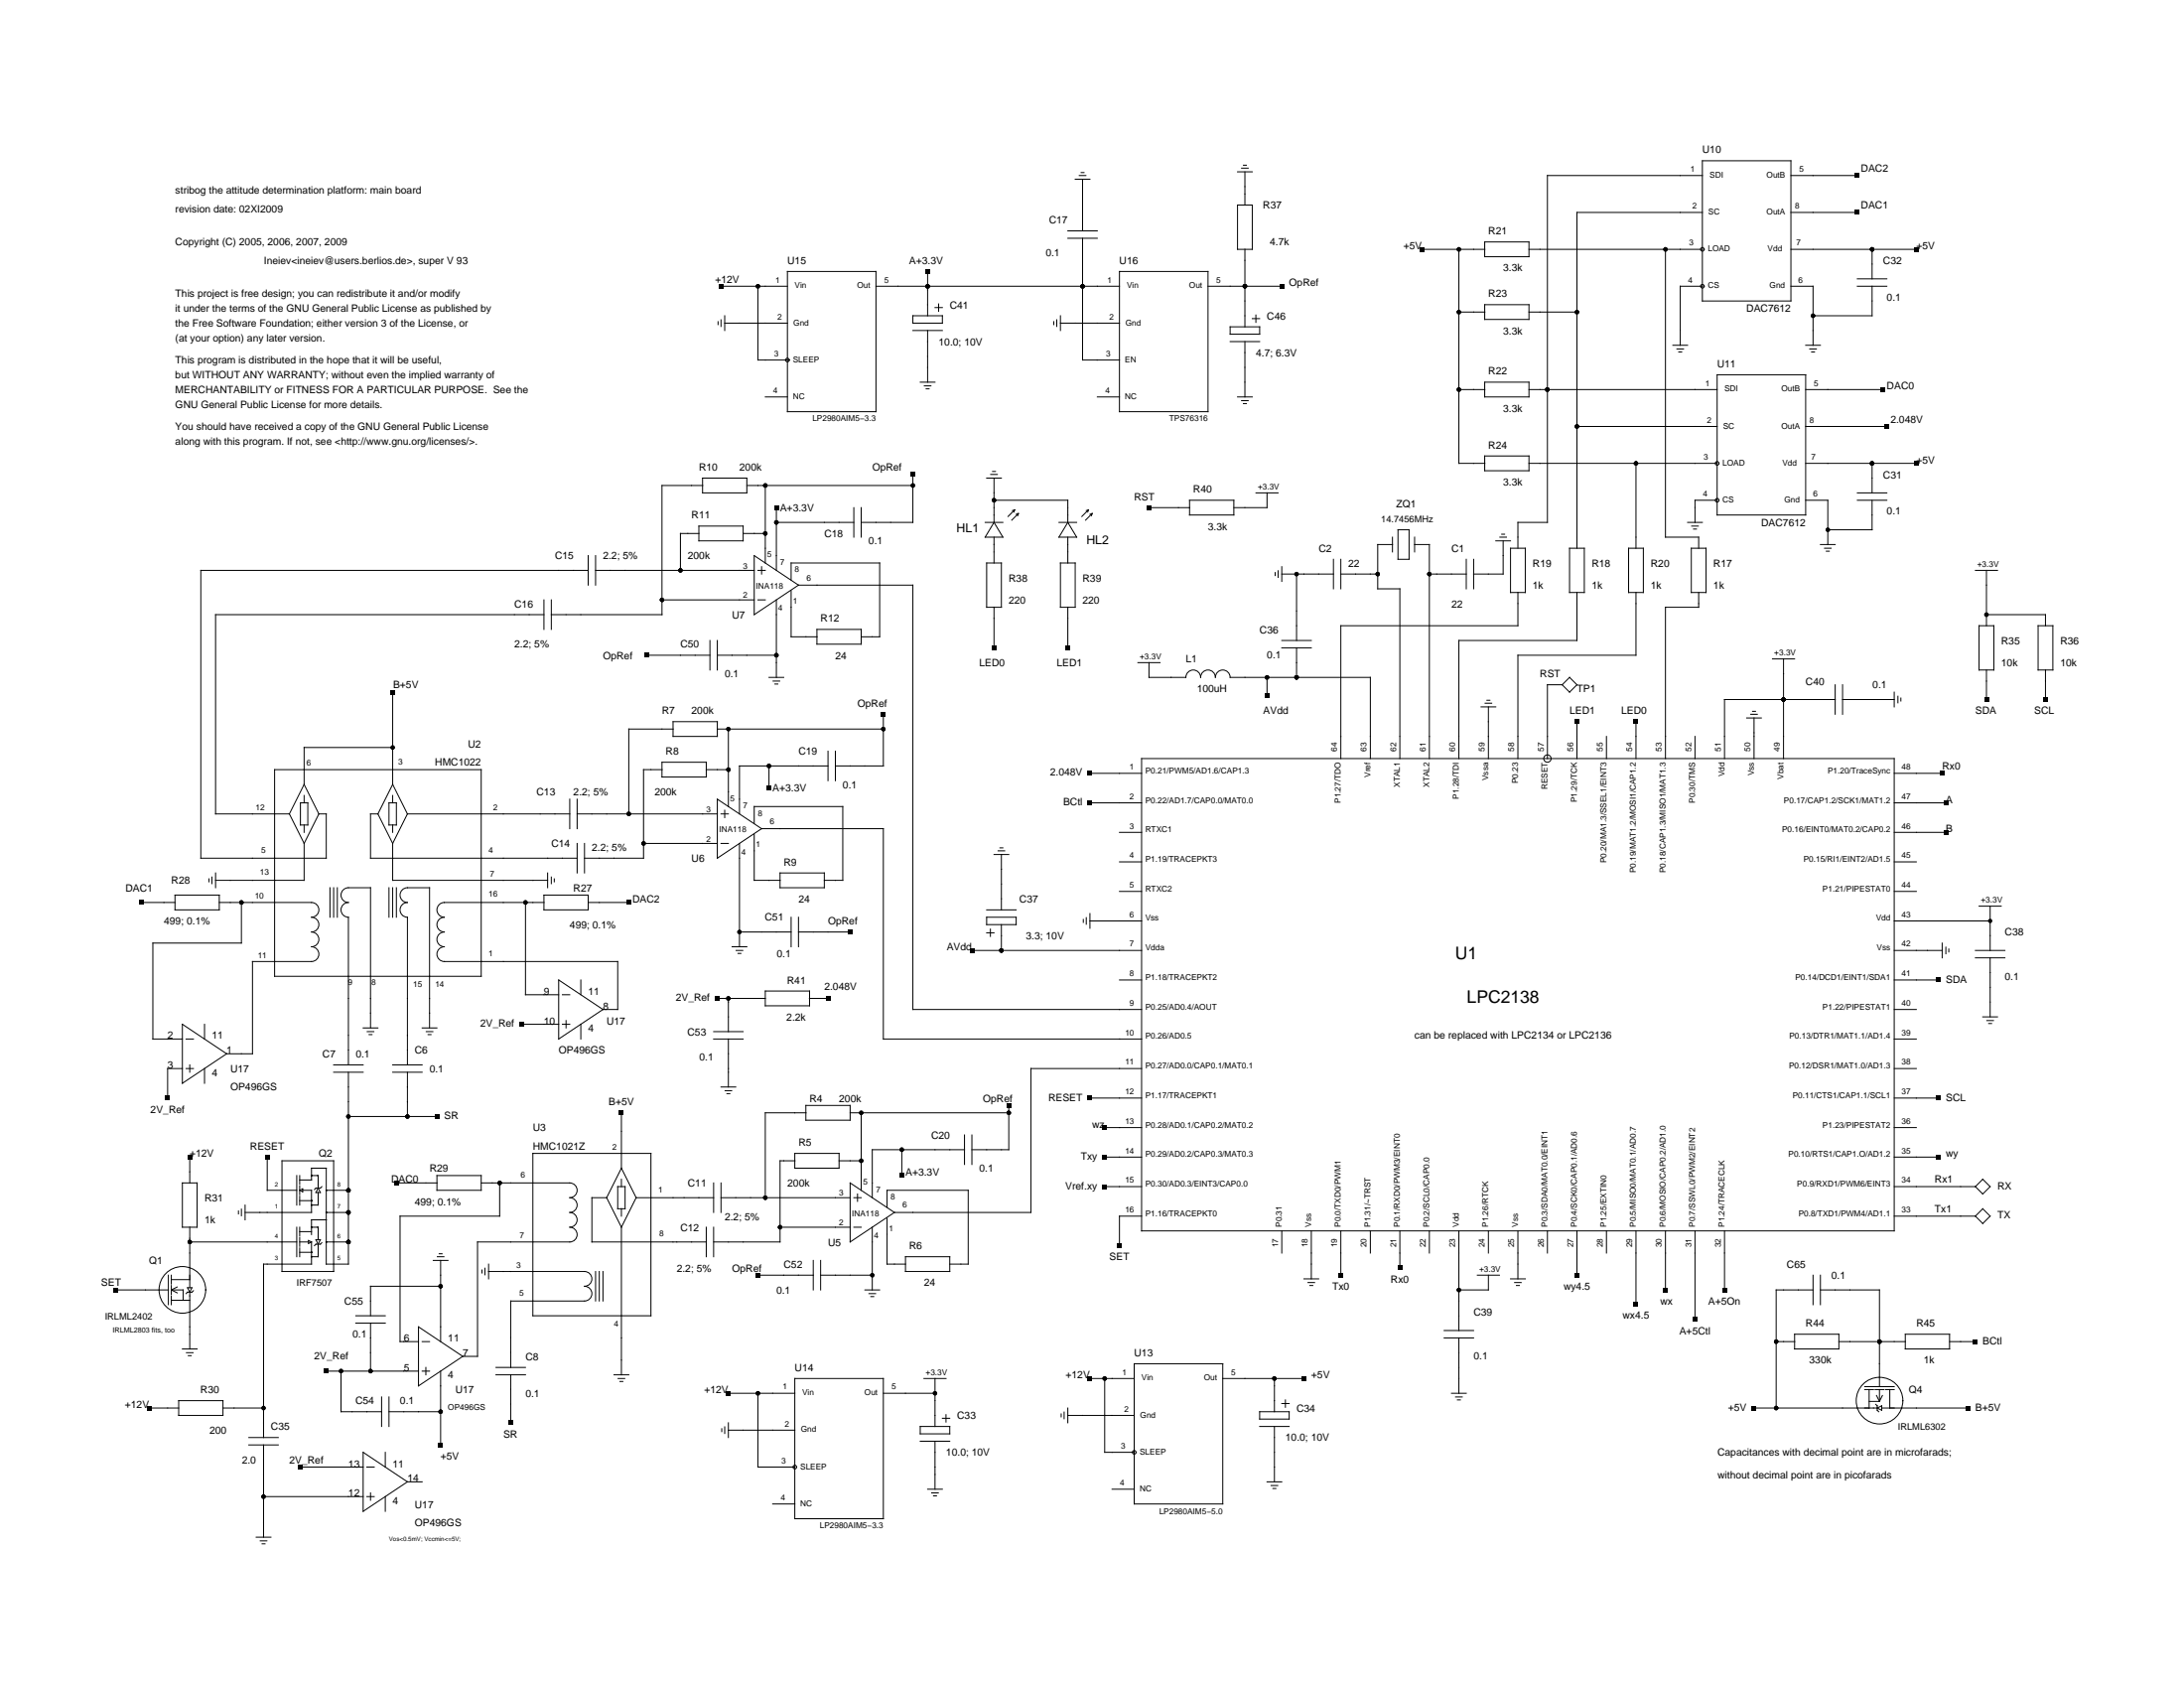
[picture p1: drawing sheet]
<svg xmlns="http://www.w3.org/2000/svg" width="279mm" height="216mm" viewBox="0 0 279 216" stroke-linecap="round" stroke-linejoin="round" font-family="sans-serif">
<g fill="none" stroke="#000" stroke-width=".13">
<path d="M92.2 36.6h8.5M97 36.6v9.4h3.7M100.7 34.7h11.4v18h-11.4zM112.1 36.6h31.1M118.7 34.7v5.7M119.6 39.3h1M120.1 38.9v.9M136.6 29.5h3.8M136.6 30.5h3.8M137.5 22.9h1.9M138.1 22.5h.8M138.3 22.1h.4"/>
<path d="M138.5 22.9v6.6M138.5 30.5v15.5h4.7M143.2 34.7h11.3v18h-11.3zM154.5 36.6h9.5M158.3 26.2h1.9v5.7h-1.9zM158.3 22h1.9M158.8 21.5h.9M159.1 21.1h.3M159.3 22v4.2M159.3 31.9v9.9M181.9 31.9h8.1M186.6 31.9v27.4h3.4"/>
<path d="M186.6 39.9h3.4M189.9 30.9h5.7v1.9h-5.7zM189.9 39h5.7v1.9h-5.7zM195.6 31.9h22.2M195.6 39.9h6.1M213.1 31.9v36.8h4.2v1.4M217.8 22.5h-19.8v44.3h-3.8v3.3M217.8 27.2h-16.1v42.9M217.8 20.6h11.3v17.9h-11.3zM217.8 36.6h-2.8v7.6M229.1 22.5h8.5M229.1 27.2h8.5"/>
<path d="M229.1 31.9h16.1M229.1 36.6h2.8v7.6M237.6 36.6h3.8M237.6 35.7h3.8M239.5 31.9v3.8M239.5 36.6v3.8h-7.6M91.9 41.1v.4M92.2 40.9v.9M92.7 40.4v1.9M92.7 41.3h8M97.9 50.8h2.8M116.8 40.4h3.8v.9h-3.8z"/>
<path d="M116.8 42.3h3.8M117.7 48.9h1.9M118.2 49.4h.9M118.5 49.7h.4M118.7 42.3v6.6M134.8 41.1v.4M135.2 40.9v.9M135.7 41.3h7.5M135.7 40.4v1.9M140.4 50.8h2.8M157.4 41.8h3.7v.9h-3.7zM157.4 43.7h3.7"/>
<path d="M158.3 50.8h1.9M158.8 51.2h.9M159.1 51.6h.3M159.3 43.7v7.1M160.2 40.8h.9M160.7 40.3v.9M186.6 49.8h3.4M189.9 48.9h5.7v1.9h-5.7zM189.9 58.3h5.7v1.9h-5.7zM195.6 49.8h24.1M195.6 59.3h24.1M201.7 54.5h18"/>
<path d="M209.3 59.3v10.8M214 44.2h1.9M214.5 44.6h.9M214.8 45h.3M219.7 47.9h11.3v18h-11.3zM231 49.8h9.9M231 54.5h10.4M231 59.3h14.2M231 44.2h1.9M231.5 44.6h.9M231.8 45h.3M239.5 59.3v3.7"/>
<path d="M69.6 78.6h-42v25.5h9.4M69.6 76.7v3.8M70.5 76.7v3.8M75.2 73h-49.5v36.8h16v-5.7h-.9M75.2 71.1v3.7M76.2 71.1v3.7M76.2 73h20.3M84.7 76.7h11.8M89.4 67.3h5.7v1.9h-5.7zM89.4 68.2h-2.4v4.8M89.9 61.2h5.6v1.8h-5.6zM89.9 62.1h-5.2v16.5h-14.2"/>
<path d="M95.1 68.2h2.8M95.5 62.1h21.3M96.5 71.1l5.7 3.7-5.7 3.8zM97 76.7h.9M97 73h.9M97.4 72.5v.9M97.9 62.1v9.9M99.3 64.9v8.1M99.3 76.7v9.9M99.3 66.8h9.9M101.2 74.2v-2.2h11.3v9.4h-2.3M101.2 75.6v5.8h3.3"/>
<path d="M102.2 74.8h14.6v54.3h29.2M109.2 64.9v3.8M110.2 64.9v3.8M116.8 60.7v6.1h-6.6M126 66.8h2.3M126.2 61.2h1.9M126.2 72h1.9v5.7h-1.9zM126.7 60.7h.9M127 60.3h.4M127.2 66.8l1.1 1.9h-2.3zM127.2 64h9.4v2.8M127.2 61.2v5.6"/>
<path d="M127.2 68.7v3.3M127.2 77.7v5.2M129.8 65.2l-.8 .9M129.8 65.2l-.1 .3M129.8 65.2l-.3 .1M130.3 65.7l-.9 .8M130.3 65.7l-.1 .3M130.3 65.7l-.3 .1M135.5 66.8h2.2M135.7 72h1.8v5.7h-1.8zM136.6 66.8l1.1 1.9h-2.2zM136.6 68.7v3.3"/>
<path d="M136.6 77.7v5.2M139.2 65.2l-.8 .9M139.2 65.2v.3M139.2 65.2l-.2 .1M139.7 65.7l-.8 .8M139.7 65.7l-.1 .3M139.7 65.7l-.3 .1M147 64.9h5.2M152.2 64h5.6v1.9h-5.6zM160.7 63h2.8M162.1 63v1.9h-4.3M163.1 73.2v.4"/>
<path d="M163.5 73v.8M164 72.5v1.9M164 73.4h6.6M165.9 73.4v8.5M170.6 71.5v3.8M171.5 71.5v3.8M171.5 73.4h4.8M178.1 69.6h-1.8v5.7h2.8v21.7M178.1 68.7v1.9M178.8 67.8h1.5v3.7h-1.5zM181 69.6h1.9v27.4M181 68.7v1.9"/>
<path d="M182.9 73.4h4.7M187.6 71.5v3.8M188.5 71.5v3.8M191.4 69.2h1.8M191.9 68.7h.8M192.1 68.3h.4M192.3 69.2v4.2h-3.8M193.2 70.1h1.9v5.7h-1.9zM194.2 75.8v4.2h-22.7v17M200.8 70.1h1.9v5.7h-1.9zM201.7 75.8v6.1h-15.1v15.1M208.3 70.1h1.9v5.7h-1.9z"/>
<path d="M209.3 75.8v8h-15.1v13.2M215.9 66.8h1.9M216.4 70.1h1.9v5.7h-1.9zM216.4 67.3h.9M216.7 67.7h.3M217.3 75.8v1.9h-4.2v19.3M219.7 64h-2.9v2.8M231 64h2.8v5.6M232.9 69.6h1.9M233.4 70.1h.9M233.6 70.5h.4M237.6 63h3.8"/>
<path d="M237.6 64h3.8M239.5 64v3.8h-5.7M252.7 73h2.8M254.1 78.6h7.6v1.4M254.1 73v7M35.1 98.4h26.5v26.5h-26.5zM50.2 88.5v11.8M50.2 95.6h-11.3v4.7M82.8 83.8h8M84.7 97.5h5.7v1.9h-5.7zM84.7 98.4h-2.4v11.4h-7.5M86.1 92.3h5.7v1.9h-5.7z"/>
<path d="M86.1 93.2h-5.7v10.9M90.4 98.4h2.8M90.8 81.9v3.8M91.8 81.9v3.8M91.8 93.2h21.2M91.8 83.8h7.5M93.2 93.2v10M98.4 86.6h1.9M98.4 98v2.8M98.9 87.1h.8M99.1 87.5h.4M104.5 80.5h5.7v1.9h-5.7z"/>
<path d="M105.9 98h-11.3v6.1M105.9 96.1v3.8M106.9 96.1v3.8M113 91.4v6.6h-6.1M139.4 98.9h6.6M145.6 84.8h2.8M146 97h96.3v60.4h-96.3zM147 84.8v1.8h4.7a.94 .94 0 0 1 1-.9 .94 .94 0 0 1 .9 .9 .94 .94 0 0 1 .9-.9 .94 .94 0 0 1 1 .9 .94 .94 0 0 1 .9-.9 .94 .94 0 0 1 1 .9h17.9v10.4M162.1 86.6v2.4M164 81.9h3.8M164 82.9h3.8M165.9 82.9v3.7"/>
<path d="M189.5 90.4h1.9M190 89.9h.8M190.2 89.6h.4M190.4 90.4v6.6M199.9 87.6h-1.9v9.4M199.9 87.6l.9-1 .9 1-.9 .9zM201.7 92.3v4.7M205.5 94.2v2.8M209.3 92.3v4.7M216.8 94.2v2.8M223.4 91.8h1.9M224 91.4h.8"/>
<path d="M224.2 91h.4M224.4 91.8v5.2M226.8 84.3h2.8M228.2 84.3v12.7M234.8 89.5h-14.2v7.5M234.8 87.6v3.8M235.7 89.5h6.6M235.7 87.6v3.8M242.3 88.5v1.9M242.3 98.9h6.2M242.8 89v.9M243.2 89.3v.4"/>
<path d="M253.2 80h1.9v5.7h-1.9zM254.1 85.7v3.8M260.7 80h1.9v5.7h-1.9zM261.7 85.7v3.8M18.1 115.4h4.3M22.4 114.5h5.7v1.9h-5.7zM26.7 112.4v.4M27.1 112.2v.8M27.6 111.7v1.8M28.1 115.4h11.8a.94 .94 0 0 1 .9 1 .94 .94 0 0 1-.9 .9 .94 .94 0 0 1 .9 1 .94 .94 0 0 1-.9 .9 .94 .94 0 0 1 .9 1 .94 .94 0 0 1-.9 .9 .94 .94 0 0 1 .9 .9 .94 .94 0 0 1-.9 1h-7.6v11.8h-3.3M30.9 115.4v5.2h-11.3v12.3h3.7M37 104.1l1.9 3.8"/>
<path d="M38.4 102.7h1v2.8h-1zM38.9 101.7v1M38.9 105.5v1M38.9 107.9v4.7h-11.3M38.9 100.3l1.9 3.8M38.9 100.3l-1.9 3.8M40.8 104.1l-1.9 3.8M42.2 113.5v3.8M42.7 113.5v3.8M43.2 113.5v3.8M48.3 104.1h-.9v5.7h26.4M48.3 104.1l1.9 3.8"/>
<path d="M49.8 102.7h.9v2.8h-.9zM49.8 113.5v3.8M50.2 101.7v1M50.2 105.5v1M50.2 107.9v4.7h19.9M50.2 113.5v3.8M50.2 100.3l1.9 3.8M50.2 100.3l-1.9 3.8M50.7 113.5v3.8M52.1 104.1h20.8M52.1 104.1l-1.9 3.8M67.2 115.4v11.8h4.3"/>
<path d="M69.6 114.5h5.6v1.9h-5.6zM69.6 115.4h-12.8a.94 .94 0 0 0-.9 1 .94 .94 0 0 0 .9 .9 .94 .94 0 0 0-.9 1 .94 .94 0 0 0 .9 .9 .94 .94 0 0 0-.9 1 .94 .94 0 0 0 .9 .9 .94 .94 0 0 0-.9 .9 .94 .94 0 0 0 .9 1h22.2v6.1h-1.9M70.1 111.7v1.8M70.5 112.2v.8M70.9 112.4v.4M72.9 102.2v3.8M73.8 104.1h18M73.8 102.2v3.8M73.8 107.9v3.8M74.8 107.9v3.8M75.2 115.4h5.2M82.3 107.9h9.5"/>
<path d="M91.8 102.2l5.6 3.8-5.6 3.8zM92.2 104.1h1M92.2 107.9h1M92.7 103.6v1M94.6 107.9v13.2M94.6 119.2h6.6M96.5 106.7v5.9h3.3M96.5 105.3v-2.1h11.3v9.4h-2.3M97.4 106h15.6v26.9h33M99.8 111.7h5.7v1.8h-5.7zM101.2 117.3v3.8M102.2 119.2h6.6"/>
<path d="M102.2 117.3v3.8M126.2 116.4h3.8M126.2 119.3h1M126.2 117.3h3.8v1h-3.8zM126.7 118.8v1M127.2 109.3h1.9M127.7 108.8h.8M127.9 108.4h.4M128.1 109.3v7.1M128.1 118.3v3.3M138.6 117.6v.4M139 117.4v.8"/>
<path d="M139.4 102.7h6.6M139.4 117.8h6.6M139.4 116.8v1.9M143.2 106.5h2.8M143.2 110.2h2.8M143.2 114h2.8M242.3 102.7h6.6M242.3 106.5h6.6M242.3 110.2h2.9M242.3 114h2.9M242.3 117.8h12.3M253.2 115.9h2.8"/>
<path d="M254.6 115.9v5.7M23.3 136.7h-1.9v3.7M23.3 131l5.7 3.8-5.7 3.8zM23.8 132.9h.9M23.8 136.7h.9M24.3 136.2v.9M26.2 131v1.9M26.2 136.7v1.9M42.7 136.2h3.8M42.7 137.1h3.8M44.6 137.1v24.6h-2.9v-12.3h-1.8v1.5h-1.6M46.5 131.5h1.8"/>
<path d="M47 131.9h.8M47.2 132.3h.4M47.4 131.5v-18h-2.8a.94 .94 0 0 0-1 1 .94 .94 0 0 0 1 .9 .94 .94 0 0 0-1 1 .94 .94 0 0 0 1 .9v18.9M50.2 136.2h3.8M50.2 137.1h3.8M52.1 137.1v5.7M54 131.5h1.9M54.5 131.9h.9M54.8 132.3h.3M55 131.5v-18h-2.9a.94 .94 0 0 0-.9 1 .94 .94 0 0 0 .9 .9 .94 .94 0 0 0-.9 1 .94 .94 0 0 0 .9 .9v18.9M66.8 131h4.7M71.5 125.3l5.6 3.8-5.6 3.8z"/>
<path d="M71.9 131h1M71.9 127.2h1M72.4 130.5v1M74.3 125.3v1.9M74.3 131v1.9M91.3 132.9h3.8M91.3 131.9h3.8M91.8 127.7h6.1M92.2 139h1.9M92.8 139.5h.8M93 139.9h.4M93.2 127.7v4.2"/>
<path d="M93.2 132.9v6.1M93.7 121.1h1.8M94.2 121.6h.8M94.4 121.9h.4M97.9 126.8h5.7v1.8h-5.7zM103.5 127.7h2.4M124.3 121.6h21.7M143.2 125.3h2.8M146 136.7h-14.1v18.4h-17.5M242.3 121.6h6.2M242.3 125.3h5.7M242.3 129.1h2.9"/>
<path d="M242.3 132.9h2.9M242.3 136.7h2.9M248.5 120.6v1.9M248.9 121.1v.9M249.3 121.4v.4M252.7 121.6h3.8M252.7 122.5h3.8M253.7 130.1h1.8M254.2 130.5h.8M254.4 130.9h.4M254.6 122.5v7.6M23.3 151.3h1.9v5.7h-1.9z"/>
<path d="M24.3 158.9h13.7M24.3 148v3.3M24.3 156.9v7.8M30.5 154.9v.4M30.9 154.7v.8M31.4 154.1v1.9M34.2 148v4.2h3.8M36.1 148.5h6.6v14.1h-6.6zM38 150.4v3.7M38 157v3.7M38.3 158.9h1.2M38.3 150.4v1.1"/>
<path d="M38.3 151.7v1.1M38.3 153v1.1M38.3 157v1.1M38.3 158.3v1.1M38.3 159.6v1.1M38.3 153.6h1.6M38.3 152.2l.4-.1v.3zM38.3 157.5h1.6M38.7 152.2h1.2v2.9h-8.5M39.5 158.7l.4 .2-.4 .1zM39.9 157h.8v1.6M39.9 158.9v2.8h-6.2v22.2"/>
<path d="M39.9 150.4h.8v1.6M40.4 158.6h.6l-.3 .5zM40.7 159.1v1.6h-.8M40.7 152.5v1.6h-.8M40.7 152l.3 .5h-.6zM41.2 151.8l-.2 .2h-.6l-.2 .1M41.2 158.9l-.2 .2h-.6l-.2 .2M41.7 158.9h2.9M41.7 155.1h2.9M41.7 152.2h2.9M41.7 156h-1.8v1.9M44.6 142.8h11.3"/>
<path d="M50.7 151.3h5.2M55.9 150.4h5.7v1.8h-5.7zM61.6 151.3h11.3a.94 .94 0 0 1 .9 .9 .94 .94 0 0 1-.9 1 .94 .94 0 0 1 .9 .9 .94 .94 0 0 1-.9 1 .94 .94 0 0 1 .9 .9 .94 .94 0 0 1-.9 1 .94 .94 0 0 1 .9 .9 .94 .94 0 0 1-.9 1h-11.8v14.6h-1.9M63.9 151.3v4.2h-12.7v16.1h2.3M68.2 147.5h15.1v20.8h-15.1zM77.6 153.2h-1.9v5.7h14.7M77.6 153.2l1.9 3.8M79 151.8h1v2.8h-1zM79.5 142.3v7.1M79.5 150.8v1M79.5 154.6v.9M79.5 157v18.8"/>
<path d="M79.5 149.4l-1.9 3.8M79.5 149.4l1.9 3.8M81.4 153.2h9.9M81.4 153.2l-1.9 3.8M90.4 157v3.7M91.3 151.3v3.8M91.3 157v3.7M92.2 153.2h16.6M92.2 151.3v3.8M99.8 157h9M101.7 147.5h5.6v1.9h-5.6zM101.7 148.5h-1.9v10.4h-8.5"/>
<path d="M103.1 141.4h5.7v1.9h-5.7zM103.1 142.3h-5.2v10.9M107.3 148.5h2.9M108.8 151.3l5.6 3.8-5.6 3.8zM108.8 142.3h20.3M109.2 153.2h1M109.2 157h1M109.7 152.7v1M110.2 142.3v9.9M111.6 157v8M113.5 154.4v-2.2h10.4v9.5h-2.4M113.5 155.8v5.9h2.4"/>
<path d="M115.4 147.1v3.3M123.4 147.1h-11.8v6.1M123.4 145.2v3.7M124.3 145.2v3.7M129.1 141.4v5.7h-4.8M139.4 140.4h6.6M141.3 144.2h4.7M141.3 148h4.7M141.3 151.8h4.7M146 155.5h-2.8v3.8M164 157.4v2.9M167.8 157.4v6.2"/>
<path d="M171.5 157.4v5.7M175.3 157.4v2.9M179.1 157.4v4.8M182.9 157.4v2.9M186.6 157.4v12.8M190.4 157.4v2.9M194.2 157.4v6.2M198 157.4v2.9M201.7 157.4v5.7M205.5 157.4v2.9M209.3 157.4v9.5M213.1 157.4v7.6"/>
<path d="M216.8 157.4v11.4M220.6 157.4v7.6M242.3 140.4h5.7M242.3 144.2h2.9M242.3 148h5.7M242.3 151.8h10.4M242.3 155.5h10.4M252.7 151.8l1-1 .9 1-.9 .9zM253.7 154.6l.9 .9-.9 1-1-1zM14.8 165h6.7M21.5 163.1v3.8M21.9 165h1.5v1.3"/>
<path d="M21.9 163.1v1.1M21.9 164.4v1.2M21.9 165.7v1.2M21.9 163.7h2.4M21.9 166.3h2.4M21.9 165l.8 .4M22.7 164.6l-.8 .4M22.9 179.1h5.6v1.9h-5.6zM23.3 172.5h1.9M23.9 173h.8M24 164.7h.6l-.3 .6zM24.1 173.4h.4"/>
<path d="M24.3 165.3v7.2M24.7 165.1l-.1 .2h-.6l-.2 .2M38.3 160.2h1.6M41.7 175.4h11.8M43.6 175.4v5.2h5.2M45.5 168.3h3.8M45.5 169.2h3.8M47.4 169.2v6.2M48.8 178.7v3.8M49.8 178.7v3.8M53.5 169.7l5.7 3.8-5.7 3.8zM54 175.4h1"/>
<path d="M54 171.6h1M54.5 174.9v.9M55.4 161.2h1.9M55.9 160.7h.9M56.2 160.4h.4M56.4 164.5h-9v3.8M56.4 161.2v10.4M56.4 175.4v9.4M61.7 162.4v.4M62 162.2v.9M62.5 162.6h12.3a.94 .94 0 0 1 .9 1 .94 .94 0 0 1-.9 .9 .94 .94 0 0 1 .9 1 .94 .94 0 0 1-.9 .9h-9.5v8.5M62.5 161.7v1.9"/>
<path d="M63.4 174.9h3.8M63.4 175.8h3.8M65.3 175.8v6.2M76.2 162.6v3.8M76.7 162.6v3.8M77.1 162.6v3.8M78.6 175.8h1.8M79.1 176.3h.8M79.3 176.7h.4M93.2 178.2h8.5M97 178.2v9.4h4.7M97 163.1h7"/>
<path d="M101.7 176.3h11.3v18h-11.3zM104 161.2v3.8M105 163.1h6.6M105 161.2v3.8M110.6 165h1.9M111.2 165.5h.8M111.4 165.8h.4M113 178.2h6.6M115.8 160.7h5.7v1.9h-5.7zM118.2 176.3h2.8M119.6 176.3v6.2M139.4 176.3h5.7"/>
<path d="M141.3 176.3v9.5h3.8M145.1 174.4h11.3v18h-11.3zM156.4 176.3h10.4M163 176.3v4.3M164 179.5h.9M164.4 179.1v.9M166.8 163.6h1.9M167.3 164h.9M167.6 164.4h.3M184.7 170.2h3.8M184.7 171.1h3.8M185.7 178.2h1.9"/>
<path d="M186.2 178.7h.9M186.4 179.1h.4M186.6 171.1v7.1M189 163.1h2.8M190.4 163.1v1.9h-3.8M193.2 163.6h1.9M193.8 164h.8M194 164.4h.4M227.2 171.6h2.4M229.6 170.7h5.6v1.8h-5.6zM231.9 165h-4.7v15.1M231.9 163.1v3.8"/>
<path d="M232.9 165h7.5v12.4M232.9 163.1v3.8M235.2 171.6h8.6M238.6 177.4h3.7M238.6 177.7h1.1M239.1 177.7v2.4M239.1 179.2h1.3M239.9 177.7h1.1M240 179.6l.2 .2v.6l.1 .2M240.1 178.5l.3 .7M240.4 177.7v1.5M240.8 178.5l-.4 .7"/>
<path d="M241.2 177.7h1.1M241.8 177.7v2.4M243.7 170.7h5.7v1.8h-5.7zM249.4 171.6h3.3M19.1 180.1h3.8M28.5 180.1h5.2M31.8 183.9h3.8M31.8 184.8h3.8M32.8 196.6h1.9M33.3 197.1h.8M33.5 197.5h.4M33.7 184.8v11.8"/>
<path d="M33.7 191.4h12.8M38.4 187.6h8.1M46.5 185.8l5.6 3.7-5.6 3.8zM46.9 187.6h1M46.9 191.4h1M47.4 190.9v1M49.3 185.8v1.8M49.3 191.4v1.9M49.8 180.6h6.6M52.1 189.5h1.9M92.3 182.7v.4M92.7 182.5v.8"/>
<path d="M93.2 182v1.9M93.2 182.9h8.5M98.8 192.4h2.9M117.7 182.5h3.8v.9h-3.8zM117.7 184.3h3.8M118.7 190.5h1.9M119.2 190.9h.8M119.4 191.3h.4M119.6 184.3v6.2M120.6 181.4h.9M121 180.9v1M135.8 180.8v.4"/>
<path d="M136.1 180.6v.9M136.6 181h8.5M136.6 180.1v1.9M142.3 190.5h2.8M161.1 182.5h3.8M161.1 180.6h3.8v.9h-3.8zM162.1 189.5h1.9M162.6 190h.9M162.8 190.4h.4M163 182.5v7M224.4 180.1h15.8M240.2 180.1l.5-.3v.6z"/>
<path d="M240.7 180.1h11.1"/>
<circle cx="217.8" cy="31.9" r=".24"/>
<circle cx="217.8" cy="36.6" r=".24"/>
<circle cx="100.7" cy="46" r=".24"/>
<circle cx="219.7" cy="59.3" r=".24"/>
<circle cx="219.7" cy="64" r=".24"/>
<circle cx="198" cy="97" r=".47"/>
<circle cx="39.9" cy="150.4" r=".05"/>
<circle cx="39.9" cy="153.6" r=".05"/>
<circle cx="39.9" cy="157" r=".05"/>
<circle cx="39.9" cy="154.1" r=".05"/>
<circle cx="41.7" cy="158.9" r=".05"/>
<circle cx="41.7" cy="155.1" r=".05"/>
<circle cx="41.7" cy="152.2" r=".05"/>
<circle cx="23.3" cy="165" r="2.98"/>
<circle cx="39.9" cy="160.2" r=".05"/>
<circle cx="39.9" cy="160.7" r=".05"/>
<circle cx="240.4" cy="179.1" r="2.98"/>
<circle cx="101.7" cy="187.6" r=".24"/>
<circle cx="145.1" cy="185.8" r=".24"/>
</g>
<g fill="#000">
<path d="M92 36.3h.5v.6h-.5zM118.4 34.4h.6v.6h-.6zM163.7 36.3h.6v.6h-.6zM181.6 31.6h.6v.6h-.6zM237.3 26.9h.6v.6h-.6zM237.3 22.2h.6v.5h-.6zM244.9 31.6h.5v.6h-.5zM240.6 49.5h.6v.6h-.6zM241.1 54.3h.6v.5h-.6zM244.9 59h.5v.5h-.5zM99 64.6h.6v.6h-.6zM116.5 60.4h.6v.6h-.6z"/>
<path d="M146.7 64.6h.6v.6h-.6zM50 88.2h.5v.6h-.5zM82.5 83.5h.6v.6h-.6zM112.7 91.1h.6v.5h-.6zM126.9 82.6h.5v.5h-.5zM136.3 82.6h.6v.5h-.6zM139.2 98.6h.5v.6h-.5zM161.8 88.7h.6v.6h-.6zM201.5 92h.5v.6h-.5zM209 92h.6v.6h-.6zM248.2 98.6h.5v.6h-.5zM253.8 89.2h.6v.6h-.6z"/>
<path d="M261.4 89.2h.6v.6h-.6zM17.9 115.1h.5v.6h-.5zM80.2 115.1h.5v.6h-.5zM98.1 100.5h.6v.6h-.6zM108.5 118.9h.5v.6h-.5zM139.2 102.4h.5v.6h-.5zM248.7 102.4h.5v.6h-.5zM248.7 106.2h.5v.5h-.5zM66.5 130.7h.5v.6h-.5zM91.5 127.4h.6v.6h-.6zM105.6 127.4h.6v.6h-.6zM124.1 121.3h.5v.5h-.5z"/>
<path d="M247.7 125.1h.6v.5h-.6zM21.2 140.2h.5v.5h-.5zM24 147.7h.6v.6h-.6zM33.9 147.7h.6v.6h-.6zM50.4 151h.6v.6h-.6zM55.6 142.5h.6v.6h-.6zM79.2 142h.6v.6h-.6zM115.1 150.1h.6v.5h-.6zM128.8 141.1h.5v.6h-.5zM139.2 140.2h.5v.5h-.5zM141 143.9h.6v.6h-.6zM141 147.7h.6v.6h-.6z"/>
<path d="M141 151.5h.6v.6h-.6zM142.9 159h.6v.6h-.6zM247.7 140.2h.6v.5h-.6zM247.7 147.7h.6v.6h-.6zM14.6 164.7h.5v.6h-.5zM18.8 179.8h.6v.6h-.6zM41.5 175.1h.5v.6h-.5zM92.9 177.9h.6v.6h-.6zM96.7 162.8h.5v.6h-.5zM139.2 176h.5v.6h-.5zM166.5 176h.6v.6h-.6zM171.2 162.8h.6v.6h-.6z"/>
<path d="M178.8 161.9h.6v.5h-.6zM201.5 162.8h.5v.6h-.5zM209 166.6h.6v.6h-.6zM212.8 164.7h.5v.6h-.5zM216.6 168.5h.5v.5h-.5zM220.3 164.7h.6v.6h-.6zM224.1 179.8h.6v.6h-.6zM251.5 179.8h.6v.6h-.6zM252.4 171.3h.6v.6h-.6zM38.2 187.4h.5v.5h-.5zM56.1 184.5h.6v.6h-.6zM65.1 181.7h.5v.6h-.5z"/>
<circle cx="97" cy="36.6" r=".28"/>
<circle cx="118.7" cy="36.6" r=".28"/>
<circle cx="138.5" cy="36.6" r=".28"/>
<circle cx="159.3" cy="36.6" r=".28"/>
<circle cx="186.6" cy="39.9" r=".28"/>
<circle cx="186.6" cy="31.9" r=".28"/>
<circle cx="201.7" cy="39.9" r=".28"/>
<circle cx="213.1" cy="31.9" r=".28"/>
<circle cx="239.5" cy="31.9" r=".28"/>
<circle cx="186.6" cy="49.8" r=".28"/>
<circle cx="198" cy="49.8" r=".28"/>
<circle cx="201.7" cy="54.5" r=".28"/>
<circle cx="209.3" cy="59.3" r=".28"/>
<circle cx="231.9" cy="40.4" r=".28"/>
<circle cx="239.5" cy="59.3" r=".28"/>
<circle cx="84.7" cy="76.7" r=".28"/>
<circle cx="87" cy="73" r=".28"/>
<circle cx="97.9" cy="62.1" r=".28"/>
<circle cx="97.9" cy="68.2" r=".28"/>
<circle cx="99.3" cy="66.8" r=".28"/>
<circle cx="116.8" cy="62.1" r=".28"/>
<circle cx="127.2" cy="64" r=".28"/>
<circle cx="165.9" cy="73.4" r=".28"/>
<circle cx="176.3" cy="73.4" r=".28"/>
<circle cx="182.9" cy="73.4" r=".28"/>
<circle cx="233.8" cy="67.8" r=".28"/>
<circle cx="254.1" cy="78.6" r=".28"/>
<circle cx="50.2" cy="95.6" r=".28"/>
<circle cx="93.2" cy="98.4" r=".28"/>
<circle cx="93.2" cy="93.2" r=".28"/>
<circle cx="98.4" cy="98" r=".28"/>
<circle cx="99.3" cy="83.8" r=".28"/>
<circle cx="113" cy="93.2" r=".28"/>
<circle cx="162.1" cy="86.6" r=".28"/>
<circle cx="165.9" cy="86.6" r=".28"/>
<circle cx="228.2" cy="89.5" r=".28"/>
<circle cx="30.9" cy="115.4" r=".28"/>
<circle cx="67.2" cy="115.4" r=".28"/>
<circle cx="80.4" cy="104.1" r=".28"/>
<circle cx="82.3" cy="107.9" r=".28"/>
<circle cx="94.6" cy="119.2" r=".28"/>
<circle cx="254.6" cy="117.8" r=".28"/>
<circle cx="93.2" cy="127.7" r=".28"/>
<circle cx="128.1" cy="121.6" r=".28"/>
<circle cx="24.3" cy="158.9" r=".28"/>
<circle cx="39.9" cy="150.4" r=".05"/>
<circle cx="39.9" cy="153.6" r=".05"/>
<circle cx="39.9" cy="157" r=".05"/>
<circle cx="39.9" cy="154.1" r=".05"/>
<circle cx="41.7" cy="158.9" r=".05"/>
<circle cx="41.7" cy="155.1" r=".05"/>
<circle cx="41.7" cy="152.2" r=".05"/>
<circle cx="44.6" cy="152.2" r=".28"/>
<circle cx="44.6" cy="142.8" r=".28"/>
<circle cx="44.6" cy="155.1" r=".28"/>
<circle cx="44.6" cy="158.9" r=".28"/>
<circle cx="52.1" cy="142.8" r=".28"/>
<circle cx="63.9" cy="151.3" r=".28"/>
<circle cx="97.9" cy="153.2" r=".28"/>
<circle cx="99.8" cy="157" r=".28"/>
<circle cx="110.2" cy="148.5" r=".28"/>
<circle cx="110.2" cy="142.3" r=".28"/>
<circle cx="115.4" cy="147.1" r=".28"/>
<circle cx="129.1" cy="142.3" r=".28"/>
<circle cx="39.9" cy="160.2" r=".05"/>
<circle cx="39.9" cy="160.7" r=".05"/>
<circle cx="43.6" cy="175.4" r=".28"/>
<circle cx="47.4" cy="175.4" r=".28"/>
<circle cx="56.4" cy="164.5" r=".28"/>
<circle cx="97" cy="178.2" r=".28"/>
<circle cx="111.6" cy="163.1" r=".28"/>
<circle cx="119.6" cy="178.2" r=".28"/>
<circle cx="141.3" cy="176.3" r=".28"/>
<circle cx="163" cy="176.3" r=".28"/>
<circle cx="186.6" cy="165" r=".28"/>
<circle cx="227.2" cy="171.6" r=".28"/>
<circle cx="240.4" cy="171.6" r=".28"/>
<circle cx="33.7" cy="180.1" r=".28"/>
<circle cx="33.7" cy="191.4" r=".28"/>
<circle cx="56.4" cy="180.6" r=".28"/>
<circle cx="227.2" cy="180.1" r=".28"/>
</g>
<g font-size="2.2">
<text x="186.2" y="122.7">U1</text>
<text x="187.7" y="128.3">LPC2138</text>
</g>
<g font-size="1.6">
<text x="122.4" y="68.1">HL1</text>
<text x="139" y="69.6">HL2</text>
</g>
<g font-size="1.3">
<text x="217.8" y="19.6">U10</text>
<text x="238.1" y="22">DAC2</text>
<text x="22.4" y="27.2">revision date: 02XI2009</text>
<text x="22.4" y="24.8">stribog the attitude determination platform: main board</text>
<text x="134.2" y="28.6">C17</text>
<text x="161.6" y="26.7">R37</text>
<text x="238.1" y="26.7">DAC1</text>
<text x="22.4" y="31.4">Copyright (C) 2005, 2006, 2007, 2009</text>
<text x="33.8" y="33.8">Ineiev&lt;ineiev@users.berlios.de&gt;, super V 93</text>
<text x="100.7" y="33.8">U15</text>
<text x="116.3" y="33.8">A+3.3V</text>
<text x="133.8" y="32.8">0.1</text>
<text x="143.2" y="33.8">U16</text>
<text x="162.4" y="31.4">4.7k</text>
<text x="179.5" y="31.9">+5V</text>
<text x="190.4" y="30">R21</text>
<text x="192.3" y="34.7">3.3k</text>
<text x="240.9" y="33.8">C32</text>
<text x="245.2" y="31.9">+5V</text>
<text x="22.4" y="41.8">the Free Software Foundation; either version 3 of the License, or</text>
<text x="22.4" y="39.9">it under the terms of the GNU General Public License as published by</text>
<text x="22.4" y="38">This project is free design; you can redistribute it and/or modify</text>
<text x="91.5" y="36.1">+12V</text>
<text x="121.5" y="39.4">C41</text>
<text x="162.1" y="40.9">C46</text>
<text x="164.9" y="36.6">OpRef</text>
<text x="190.4" y="38">R23</text>
<text x="223.4" y="39.9">DAC7612</text>
<text x="241.4" y="38.5">0.1</text>
<text x="22.4" y="43.7">(at your option) any later version.</text>
<text x="22.4" y="46.5">This program is distributed in the hope that it will be useful,</text>
<text x="120.1" y="44.2">10.0; 10V</text>
<text x="160.7" y="45.6">4.7; 6.3V</text>
<text x="190.4" y="47.9">R22</text>
<text x="192.3" y="42.7">3.3k</text>
<text x="219.7" y="47">U11</text>
<text x="22.4" y="48.4">but WITHOUT ANY WARRANTY; without even the implied warranty of</text>
<text x="22.4" y="52.2">GNU General Public License for more details.</text>
<text x="22.4" y="50.3">MERCHANTABILITY or FITNESS FOR A PARTICULAR PURPOSE. See the</text>
<text x="192.3" y="52.7">3.3k</text>
<text x="241.4" y="49.8">DAC0</text>
<text x="22.4" y="56.9">along with this program. If not, see &lt;http://www.gnu.org/licenses/&gt;.</text>
<text x="22.4" y="55">You should have received a copy of the GNU General Public License</text>
<text x="190.4" y="57.4">R24</text>
<text x="241.9" y="54.1">2.048V</text>
<text x="245.2" y="59.3">+5V</text>
<text x="89.4" y="60.2">R10</text>
<text x="94.6" y="60.2">200k</text>
<text x="99.8" y="65.4">A+3.3V</text>
<text x="111.6" y="60.2">OpRef</text>
<text x="145.1" y="64">RST</text>
<text x="152.7" y="63">R40</text>
<text x="178.6" y="64.9">ZQ1</text>
<text x="192.3" y="62.1">3.3k</text>
<text x="240.9" y="61.2">C31</text>
<text x="241.4" y="65.8">0.1</text>
<text x="71" y="71.5">C15</text>
<text x="77.1" y="71.5">2.2; 5%</text>
<text x="88" y="71.5">200k</text>
<text x="88.5" y="66.3">R11</text>
<text x="105.5" y="68.7">C18</text>
<text x="111.1" y="69.6">0.1</text>
<text x="154.5" y="67.8">3.3k</text>
<text x="168.7" y="70.6">C2</text>
<text x="185.7" y="70.6">C1</text>
<text x="225.3" y="67.3">DAC7612</text>
<text x="65.8" y="77.7">C16</text>
<text x="129.1" y="74.4">R38</text>
<text x="129.1" y="77.2">220</text>
<text x="138.5" y="74.4">R39</text>
<text x="138.5" y="77.2">220</text>
<text x="172.5" y="72.5">22</text>
<text x="185.7" y="77.7">22</text>
<text x="196.1" y="72.5">R19</text>
<text x="196.1" y="75.3">1k</text>
<text x="203.6" y="72.5">R18</text>
<text x="203.6" y="75.3">1k</text>
<text x="211.2" y="72.5">R20</text>
<text x="211.2" y="75.3">1k</text>
<text x="219.2" y="72.5">R17</text>
<text x="219.2" y="75.3">1k</text>
<text x="65.8" y="82.9">2.2; 5%</text>
<text x="87" y="82.9">C50</text>
<text x="93.7" y="79.1">U7</text>
<text x="105" y="79.6">R12</text>
<text x="161.1" y="81">C36</text>
<text x="256" y="82.4">R35</text>
<text x="263.6" y="82.4">R36</text>
<text x="50.3" y="88.1">B+5V</text>
<text x="77.1" y="84.3">OpRef</text>
<text x="92.7" y="86.6">0.1</text>
<text x="106.9" y="84.3">24</text>
<text x="125.3" y="85.2">LED0</text>
<text x="135.2" y="85.2">LED1</text>
<text x="151.7" y="84.8">L1</text>
<text x="153.1" y="88.5">100uH</text>
<text x="162.1" y="84.2">0.1</text>
<text x="197" y="86.6">RST</text>
<text x="201.7" y="88.5">TP1</text>
<text x="231" y="87.6">C40</text>
<text x="239.6" y="88.1">0.1</text>
<text x="256" y="85.2">10k</text>
<text x="263.6" y="85.2">10k</text>
<text x="59.9" y="95.6">U2</text>
<text x="84.7" y="91.4">R7</text>
<text x="88.5" y="91.4">200k</text>
<text x="109.7" y="90.4">OpRef</text>
<text x="161.6" y="91.4">AVdd</text>
<text x="200.8" y="91.4">LED1</text>
<text x="207.4" y="91.4">LED0</text>
<text x="252.7" y="91.4">SDA</text>
<text x="260.3" y="91.4">SCL</text>
<text x="55.7" y="98">HMC1022</text>
<text x="68.6" y="101.7">C13</text>
<text x="73.4" y="101.7">2.2; 5%</text>
<text x="83.7" y="101.7">200k</text>
<text x="85.2" y="96.6">R8</text>
<text x="98.8" y="101.3">A+3.3V</text>
<text x="102.2" y="96.6">C19</text>
<text x="107.8" y="100.8">0.1</text>
<text x="134.3" y="99.2">2.048V</text>
<text x="248.5" y="98.4">Rx0</text>
<text x="136" y="103">BCtl</text>
<text x="248.9" y="102.7">A</text>
<text x="248.9" y="106.5">B</text>
<text x="21.9" y="113.1">R28</text>
<text x="70.5" y="108.4">C14</text>
<text x="75.7" y="108.8">2.2; 5%</text>
<text x="88.5" y="110.2">U6</text>
<text x="100.3" y="110.7">R9</text>
<text x="16.1" y="114">DAC1</text>
<text x="21" y="118.2">499; 0.1%</text>
<text x="72.9" y="118.7">499; 0.1%</text>
<text x="73.4" y="114">R27</text>
<text x="80.9" y="115.4">DAC2</text>
<text x="97.9" y="117.8">C51</text>
<text x="102.2" y="115.4">24</text>
<text x="105.9" y="118.3">OpRef</text>
<text x="130.4" y="115.4">C37</text>
<text x="256.5" y="119.7">C38</text>
<text x="99.4" y="122.5">0.1</text>
<text x="100.7" y="125.8">R41</text>
<text x="121.1" y="121.6">AVdd</text>
<text x="131.3" y="120.2">3.3; 10V</text>
<text x="248.9" y="125.7">SDA</text>
<text x="256.5" y="125.3">0.1</text>
<text x="61.4" y="131.4">2V_Ref</text>
<text x="69.6" y="131">10</text>
<text x="69.6" y="127.2">9</text>
<text x="75.2" y="127.2">11</text>
<text x="75.2" y="131.9">4</text>
<text x="77.1" y="129.1">8</text>
<text x="77.6" y="131">U17</text>
<text x="86.5" y="128">2V_Ref</text>
<text x="100.6" y="130.5">2.2k</text>
<text x="105.5" y="126.6">2.048V</text>
<text x="21.4" y="136.7">3</text>
<text x="21.4" y="132.9">2</text>
<text x="27.1" y="132.9">11</text>
<text x="27.1" y="137.6">4</text>
<text x="29" y="134.8">1</text>
<text x="29.5" y="137.1">U17</text>
<text x="41.3" y="135.3">C7</text>
<text x="45.5" y="135.3">0.1</text>
<text x="53.1" y="134.8">C6</text>
<text x="55" y="137.1">0.1</text>
<text x="71.5" y="134.8">OP496GS</text>
<text x="87.9" y="132.4">C53</text>
<text x="89.5" y="135.7">0.1</text>
<text x="181" y="132.9">can be replaced with LPC2134 or LPC2136</text>
<text x="19.3" y="142.3">2V_Ref</text>
<text x="29.5" y="139.5">OP496GS</text>
<text x="56.8" y="143.1">SR</text>
<text x="77.9" y="141.4">B+5V</text>
<text x="103.6" y="140.9">R4</text>
<text x="107.3" y="140.9">200k</text>
<text x="125.8" y="140.9">OpRef</text>
<text x="134.1" y="140.8">RESET</text>
<text x="248.9" y="140.8">SCL</text>
<text x="24.3" y="148">+12V</text>
<text x="32" y="147.1">RESET</text>
<text x="40.8" y="148">Q2</text>
<text x="55" y="149.9">R29</text>
<text x="68.2" y="147.1">HMC1021Z</text>
<text x="68.2" y="144.7">U3</text>
<text x="102.2" y="146.6">R5</text>
<text x="119.1" y="145.6">C20</text>
<text x="125.3" y="149.9">0.1</text>
<text x="138.3" y="148.3">Txy</text>
<text x="139.7" y="144.2">wz</text>
<text x="248.9" y="148">wy</text>
<text x="26.2" y="153.7">R31</text>
<text x="50" y="151.3">DAC0</text>
<text x="53.1" y="154.1">499; 0.1%</text>
<text x="88" y="151.8">C11</text>
<text x="100.7" y="151.8">200k</text>
<text x="115.8" y="150.4">A+3.3V</text>
<text x="136.3" y="152.1">Vref.xy</text>
<text x="247.5" y="155.1">Tx1</text>
<text x="247.5" y="151.3">Rx1</text>
<text x="255.5" y="152.1">RX</text>
<text x="255.5" y="155.9">TX</text>
<text x="19.1" y="161.7">Q1</text>
<text x="26.2" y="156.5">1k</text>
<text x="87" y="157.4">C12</text>
<text x="92.7" y="156">2.2; 5%</text>
<text x="105.9" y="159.3">U5</text>
<text x="116.3" y="159.8">R6</text>
<text x="141.9" y="161.2">SET</text>
<text x="12.9" y="164.5">SET</text>
<text x="44.1" y="166.9">C55</text>
<text x="86.6" y="162.6">2.2; 5%</text>
<text x="93.7" y="162.6">OpRef</text>
<text x="99.3" y="165.5">0.1</text>
<text x="100.3" y="162.2">C52</text>
<text x="118.2" y="164.5">24</text>
<text x="170.4" y="165">Tx0</text>
<text x="177.9" y="164.1">Rx0</text>
<text x="200" y="164.9">wy4.5</text>
<text x="212.4" y="166.9">wx</text>
<text x="218.6" y="166.9">A+5On</text>
<text x="228.6" y="162.2">C65</text>
<text x="234.3" y="163.6">0.1</text>
<text x="40.2" y="173.8">2V_Ref</text>
<text x="45.1" y="171.1">0.1</text>
<text x="51.7" y="171.6">6</text>
<text x="57.3" y="171.6">11</text>
<text x="59.2" y="173.5">7</text>
<text x="67.2" y="174">C8</text>
<text x="145.1" y="173.5">U13</text>
<text x="188.5" y="168.3">C39</text>
<text x="188.5" y="173.9">0.1</text>
<text x="207.6" y="168.7">wx4.5</text>
<text x="214.9" y="170.6">A+5Ctl</text>
<text x="231" y="169.7">R44</text>
<text x="245.2" y="169.7">R45</text>
<text x="253.7" y="171.9">BCtl</text>
<text x="25.6" y="178.2">R30</text>
<text x="45.5" y="179.6">C54</text>
<text x="51.2" y="179.6">0.1</text>
<text x="51.7" y="175.4">5</text>
<text x="57.3" y="176.3">4</text>
<text x="58.3" y="178.2">U17</text>
<text x="67.2" y="178.7">0.1</text>
<text x="90.1" y="178.2">+12V</text>
<text x="101.7" y="175.4">U14</text>
<text x="136.3" y="176.3">+12V</text>
<text x="167.8" y="176.3">+5V</text>
<text x="231.5" y="174.4">330k</text>
<text x="244.2" y="178.2">Q4</text>
<text x="246.1" y="174.4">1k</text>
<text x="16" y="180.1">+12V</text>
<text x="26.8" y="183.4">200</text>
<text x="34.7" y="182.9">C35</text>
<text x="64.4" y="183.9">SR</text>
<text x="122.4" y="181.5">C33</text>
<text x="164.5" y="184.3">10.0; 10V</text>
<text x="165.9" y="180.6">C34</text>
<text x="221.1" y="180.4">+5V</text>
<text x="252.7" y="180.4">B+5V</text>
<text x="30.9" y="187.1">2.0</text>
<text x="37" y="187.2">2V_Ref</text>
<text x="44.6" y="191.4">12</text>
<text x="44.6" y="187.6">13</text>
<text x="50.2" y="187.6">11</text>
<text x="52.1" y="189.5">14</text>
<text x="56.4" y="186.7">+5V</text>
<text x="121" y="186.2">10.0; 10V</text>
<text x="219.7" y="186.2">Capacitances with decimal point are in microfarads;</text>
<text x="219.7" y="189.1">without decimal point are in picofarads</text>
<text x="50.2" y="192.4">4</text>
<text x="53.1" y="192.9">U17</text>
<text x="53.1" y="195.2">OP496GS</text>
</g>
<g font-size="1.2">
<text x="176.7" y="66.8">14.7456MHz</text>
<text x="38" y="164.5">IRF7507</text>
<text x="13.4" y="168.8">IRLML2402</text>
<text x="242.8" y="182.8">IRLML6302</text>
</g>
<g font-size="1">
<text x="216.3" y="22">1</text>
<text x="218.7" y="22.7">SDI</text>
<text x="226" y="22.7">OutB</text>
<text x="230.2" y="22">5</text>
<text x="216.5" y="26.7">2</text>
<text x="218.6" y="27.4">SC</text>
<text x="226" y="27.4">OutA</text>
<text x="229.6" y="26.7">8</text>
<text x="216.1" y="31.4">3</text>
<text x="218.5" y="32.2">LOAD</text>
<text x="226.1" y="32.2">Vdd</text>
<text x="229.8" y="31.4">7</text>
<text x="99.2" y="36.1">1</text>
<text x="99.4" y="40.9">2</text>
<text x="101.5" y="41.6">Gnd</text>
<text x="101.7" y="36.9">Vin</text>
<text x="109.7" y="36.9">Out</text>
<text x="113.1" y="36.1">5</text>
<text x="141.7" y="36.1">1</text>
<text x="141.9" y="40.9">2</text>
<text x="144" y="41.6">Gnd</text>
<text x="144.2" y="36.9">Vin</text>
<text x="152.1" y="36.9">Out</text>
<text x="155.6" y="36.1">5</text>
<text x="216" y="36.1">4</text>
<text x="218.5" y="36.9">CS</text>
<text x="226.4" y="36.9">Gnd</text>
<text x="230.1" y="36.1">6</text>
<text x="99" y="45.6">3</text>
<text x="101.4" y="46.3">SLEEP</text>
<text x="141.5" y="45.6">3</text>
<text x="143.9" y="46.3">EN</text>
<text x="98.9" y="50.3">4</text>
<text x="101.4" y="51">NC</text>
<text x="103.9" y="53.9">LP2980AIM5−3.3</text>
<text x="141.4" y="50.3">4</text>
<text x="143.9" y="51">NC</text>
<text x="149.6" y="53.9">TPS76316</text>
<text x="218.1" y="49.4">1</text>
<text x="220.6" y="50.1">SDI</text>
<text x="227.9" y="50.1">OutB</text>
<text x="232.1" y="49.4">5</text>
<text x="218" y="58.8">3</text>
<text x="218.4" y="54.1">2</text>
<text x="220.4" y="59.5">LOAD</text>
<text x="220.4" y="54.8">SC</text>
<text x="227.9" y="54.8">OutA</text>
<text x="228" y="59.5">Vdd</text>
<text x="231.5" y="54.1">8</text>
<text x="231.7" y="58.8">7</text>
<text x="160.9" y="62.6">+3.3V</text>
<text x="217.9" y="63.5">4</text>
<text x="220.4" y="64.3">CS</text>
<text x="228.3" y="64.3">Gnd</text>
<text x="231.9" y="63.5">6</text>
<text x="98.1" y="71.3">5</text>
<text x="95.1" y="76.5">2</text>
<text x="95.1" y="72.7">3</text>
<text x="96.7" y="75.3">INA118</text>
<text x="99.8" y="72.2">7</text>
<text x="101.4" y="77.2">1</text>
<text x="101.7" y="73.2">8</text>
<text x="103.2" y="74.2">6</text>
<text x="252.9" y="72.5">+3.3V</text>
<text x="99.6" y="78.1">4</text>
<text x="227" y="83.8">+3.3V</text>
<text x="145.8" y="84.3">+3.3V</text>
<text x="39.2" y="98">6</text>
<text x="50.9" y="97.7">3</text>
<text x="144.5" y="98.4">1</text>
<text x="146.5" y="98.9">P0.21/PWM5/AD1.6/CAP1.3</text>
<text x="171.1" y="96.1" transform="rotate(-90 171.1 96.1)">64</text>
<text x="174.8" y="96.1" transform="rotate(-90 174.8 96.1)">63</text>
<text x="175.3" y="99.4" transform="rotate(-90 175.3 99.4)">Vref</text>
<text x="178.6" y="96.1" transform="rotate(-90 178.6 96.1)">62</text>
<text x="179.1" y="100.7" transform="rotate(-90 179.1 100.7)">XTAL1</text>
<text x="182.4" y="96.1" transform="rotate(-90 182.4 96.1)">61</text>
<text x="182.9" y="100.7" transform="rotate(-90 182.9 100.7)">XTAL2</text>
<text x="186.2" y="96.1" transform="rotate(-90 186.2 96.1)">60</text>
<text x="189.9" y="96.1" transform="rotate(-90 189.9 96.1)">59</text>
<text x="190.4" y="99.8" transform="rotate(-90 190.4 99.8)">Vssa</text>
<text x="193.7" y="96.1" transform="rotate(-90 193.7 96.1)">58</text>
<text x="194.2" y="100.2" transform="rotate(-90 194.2 100.2)">P0.23</text>
<text x="197.5" y="96.1" transform="rotate(-90 197.5 96.1)">57</text>
<text x="198" y="101" transform="rotate(-90 198 101)">RESET</text>
<text x="201.3" y="96.1" transform="rotate(-90 201.3 96.1)">56</text>
<text x="205" y="96.1" transform="rotate(-90 205 96.1)">55</text>
<text x="208.8" y="96.1" transform="rotate(-90 208.8 96.1)">54</text>
<text x="212.6" y="96.1" transform="rotate(-90 212.6 96.1)">53</text>
<text x="216.4" y="96.1" transform="rotate(-90 216.4 96.1)">52</text>
<text x="220.1" y="96.1" transform="rotate(-90 220.1 96.1)">51</text>
<text x="220.6" y="99.4" transform="rotate(-90 220.6 99.4)">Vdd</text>
<text x="223.9" y="96.1" transform="rotate(-90 223.9 96.1)">50</text>
<text x="224.4" y="99.2" transform="rotate(-90 224.4 99.2)">Vss</text>
<text x="227.7" y="96.1" transform="rotate(-90 227.7 96.1)">49</text>
<text x="228.2" y="99.7" transform="rotate(-90 228.2 99.7)">Vbat</text>
<text x="233.8" y="98.9">P1.20/TraceSync</text>
<text x="243.3" y="98.4">48</text>
<text x="32.7" y="103.6">12</text>
<text x="63.1" y="103.6">2</text>
<text x="90.4" y="107.6">2</text>
<text x="90.4" y="103.9">3</text>
<text x="92" y="106.5">INA118</text>
<text x="93.4" y="102.5">5</text>
<text x="95.1" y="103.4">7</text>
<text x="97" y="104.3">8</text>
<text x="98.5" y="105.4">6</text>
<text x="144.5" y="102.2">2</text>
<text x="144.5" y="106">3</text>
<text x="146.5" y="102.7">P0.22/AD1.7/CAP0.0/MAT0.0</text>
<text x="146.5" y="106.5">RTXC1</text>
<text x="171.5" y="102.7" transform="rotate(-90 171.5 102.7)">P1.27/TDO</text>
<text x="186.6" y="102.2" transform="rotate(-90 186.6 102.2)">P1.28/TDI</text>
<text x="201.7" y="102.6" transform="rotate(-90 201.7 102.6)">P1.29/TCK</text>
<text x="216.8" y="102.7" transform="rotate(-90 216.8 102.7)">P0.30/TMS</text>
<text x="228" y="106.5">P0.16/EINT0/MAT0.2/CAP0.2</text>
<text x="228.2" y="102.7">P0.17/CAP1.2/SCK1/MAT1.2</text>
<text x="243.3" y="106">46</text>
<text x="243.3" y="102.2">47</text>
<text x="33.3" y="111.9">13</text>
<text x="33.4" y="109.1">5</text>
<text x="62.5" y="109.1">4</text>
<text x="62.7" y="112.1">7</text>
<text x="94.8" y="109.3">4</text>
<text x="96.7" y="108.4">1</text>
<text x="144.5" y="109.8">4</text>
<text x="144.5" y="113.5">5</text>
<text x="146.5" y="110.2">P1.19/TRACEPKT3</text>
<text x="205.5" y="110.4" transform="rotate(-90 205.5 110.4)">P0.20/MA1.3/SSEL1/EINT3</text>
<text x="209.3" y="111.7" transform="rotate(-90 209.3 111.7)">P0.19/MAT1.2/MOSI1/CAP1.2</text>
<text x="213.1" y="111.7" transform="rotate(-90 213.1 111.7)">P0.18/CAP1.3/MISO1/MAT1.3</text>
<text x="230.7" y="110.2">P0.15/RI1/EINT2/AD1.5</text>
<text x="243.3" y="113.5">44</text>
<text x="243.3" y="109.8">45</text>
<text x="32.6" y="115">10</text>
<text x="62.5" y="114.7">16</text>
<text x="144.5" y="117.3">6</text>
<text x="146.5" y="114">RTXC2</text>
<text x="146.5" y="117.8">Vss</text>
<text x="233.2" y="114">P1.21/PIPESTAT0</text>
<text x="240" y="117.8">Vdd</text>
<text x="243.3" y="117.3">43</text>
<text x="253.4" y="115.4">+3.3V</text>
<text x="33" y="122.5">11</text>
<text x="62.5" y="122.3">1</text>
<text x="144.5" y="121.1">7</text>
<text x="144.5" y="124.9">8</text>
<text x="146.5" y="121.6">Vdda</text>
<text x="146.5" y="125.3">P1.18/TRACEPKT2</text>
<text x="229.7" y="125.3">P0.14/DCD1/EINT1/SDA1</text>
<text x="240.1" y="121.6">Vss</text>
<text x="243.3" y="124.9">41</text>
<text x="243.3" y="121.1">42</text>
<text x="44.5" y="126">9</text>
<text x="47.5" y="126">8</text>
<text x="52.8" y="126.3">15</text>
<text x="55.7" y="126.3">14</text>
<text x="144.5" y="128.6">9</text>
<text x="146.5" y="129.1">P0.25/AD0.4/AOUT</text>
<text x="233.2" y="129.1">P1.22/PIPESTAT1</text>
<text x="243.3" y="128.6">40</text>
<text x="143.9" y="132.4">10</text>
<text x="143.9" y="136.2">11</text>
<text x="146.5" y="132.9">P0.26/AD0.5</text>
<text x="146.5" y="136.7">P0.27/AD0.0/CAP0.1/MAT0.1</text>
<text x="228.9" y="136.7">P0.12/DSR1/MAT1.0/AD1.3</text>
<text x="228.9" y="132.9">P0.13/DTR1/MAT1.1/AD1.4</text>
<text x="243.3" y="136.2">38</text>
<text x="243.3" y="132.4">39</text>
<text x="143.9" y="140">12</text>
<text x="143.9" y="143.7">13</text>
<text x="146.5" y="140.4">P1.17/TRACEPKT1</text>
<text x="229.3" y="140.4">P0.11/CTS1/CAP1.1/SCL1</text>
<text x="243.3" y="143.7">36</text>
<text x="243.3" y="140">37</text>
<text x="78.3" y="147.1">2</text>
<text x="143.9" y="147.5">14</text>
<text x="146.5" y="144.2">P0.28/AD0.1/CAP0.2/MAT0.2</text>
<text x="146.5" y="148">P0.29/AD0.2/CAP0.3/MAT0.3</text>
<text x="228.8" y="148">P0.10/RTS1/CAP1.O/AD1.2</text>
<text x="233.2" y="144.2">P1.23/PIPESTAT2</text>
<text x="243.3" y="147.5">35</text>
<text x="66.6" y="150.6">6</text>
<text x="84.2" y="152.5">1</text>
<text x="107.3" y="153">3</text>
<text x="109" y="155.5">INA118</text>
<text x="110.4" y="151.5">5</text>
<text x="112.1" y="152.5">7</text>
<text x="114" y="153.4">8</text>
<text x="115.5" y="154.5">6</text>
<text x="143.9" y="151.3">15</text>
<text x="143.9" y="155.1">16</text>
<text x="146.5" y="151.8">P0.30/AD0.3/EINT3/CAP0.0</text>
<text x="146.5" y="155.5">P1.16/TRACEPKT0</text>
<text x="229.9" y="151.8">P0.9/RXD1/PWM6/EINT3</text>
<text x="230.1" y="155.5">P0.8/TXD1/PWM4/AD1.1</text>
<text x="243.3" y="155.1">33</text>
<text x="243.3" y="151.3">34</text>
<text x="66.5" y="158.4">7</text>
<text x="84.3" y="158.2">8</text>
<text x="107.3" y="156.7">2</text>
<text x="111.8" y="158.4">4</text>
<text x="113.7" y="157.4">1</text>
<text x="163.5" y="159.5" transform="rotate(-90 163.5 159.5)">17</text>
<text x="164" y="157" transform="rotate(-90 164 157)">P0.31</text>
<text x="167.3" y="159.5" transform="rotate(-90 167.3 159.5)">18</text>
<text x="167.8" y="157" transform="rotate(-90 167.8 157)">Vss</text>
<text x="171.1" y="159.5" transform="rotate(-90 171.1 159.5)">19</text>
<text x="171.5" y="157" transform="rotate(-90 171.5 157)">P0.0/TXD0/PWM1</text>
<text x="174.8" y="159.5" transform="rotate(-90 174.8 159.5)">20</text>
<text x="175.3" y="157" transform="rotate(-90 175.3 157)">P1.31/~TRST</text>
<text x="178.6" y="159.5" transform="rotate(-90 178.6 159.5)">21</text>
<text x="179.1" y="157" transform="rotate(-90 179.1 157)">P0.1/RXD0/PWM3/EINT0</text>
<text x="182.4" y="159.5" transform="rotate(-90 182.4 159.5)">22</text>
<text x="182.9" y="157" transform="rotate(-90 182.9 157)">P0.2/SCL0/CAP0.0</text>
<text x="186.2" y="159.5" transform="rotate(-90 186.2 159.5)">23</text>
<text x="186.6" y="157" transform="rotate(-90 186.6 157)">Vdd</text>
<text x="189.9" y="159.5" transform="rotate(-90 189.9 159.5)">24</text>
<text x="190.4" y="157" transform="rotate(-90 190.4 157)">P1.26/RTCK</text>
<text x="193.7" y="159.5" transform="rotate(-90 193.7 159.5)">25</text>
<text x="194.2" y="157" transform="rotate(-90 194.2 157)">Vss</text>
<text x="197.5" y="159.5" transform="rotate(-90 197.5 159.5)">26</text>
<text x="198" y="157" transform="rotate(-90 198 157)">P0.3/SDA0/MAT0.0/EINT1</text>
<text x="201.3" y="159.5" transform="rotate(-90 201.3 159.5)">27</text>
<text x="201.7" y="157" transform="rotate(-90 201.7 157)">P0.4/SCK0/CAP0.1/AD0.6</text>
<text x="205" y="159.5" transform="rotate(-90 205 159.5)">28</text>
<text x="205.5" y="157" transform="rotate(-90 205.5 157)">P1.25/EXTIN0</text>
<text x="208.8" y="159.5" transform="rotate(-90 208.8 159.5)">29</text>
<text x="209.3" y="157" transform="rotate(-90 209.3 157)">P0.5/MISO0/MAT0.1/AD0.7</text>
<text x="212.6" y="159.5" transform="rotate(-90 212.6 159.5)">30</text>
<text x="213.1" y="157" transform="rotate(-90 213.1 157)">P0.6/MOSIO/CAP0.2/AD1.0</text>
<text x="216.4" y="159.5" transform="rotate(-90 216.4 159.5)">31</text>
<text x="216.8" y="157" transform="rotate(-90 216.8 157)">P0.7/SSWL0/PWM2/EINT2</text>
<text x="220.1" y="159.5" transform="rotate(-90 220.1 159.5)">32</text>
<text x="220.6" y="157" transform="rotate(-90 220.6 157)">P1.24/TRACECLK</text>
<text x="66" y="162.2">3</text>
<text x="66.5" y="165.7">5</text>
<text x="189.2" y="162.6">+3.3V</text>
<text x="78.6" y="169.7">4</text>
<text x="100.2" y="177.7">1</text>
<text x="102.6" y="178.5">Vin</text>
<text x="110.6" y="178.5">Out</text>
<text x="114.1" y="177.7">5</text>
<text x="118.4" y="175.8">+3.3V</text>
<text x="143.6" y="175.8">1</text>
<text x="146" y="176.6">Vin</text>
<text x="154" y="176.6">Out</text>
<text x="157.5" y="175.8">5</text>
<text x="57.3" y="180.4">OP496GS</text>
<text x="100.4" y="182.5">2</text>
<text x="102.5" y="183.2">Gnd</text>
<text x="143.4" y="185.3">3</text>
<text x="143.8" y="180.6">2</text>
<text x="145.9" y="181.3">Gnd</text>
<text x="99.9" y="191.9">4</text>
<text x="100" y="187.2">3</text>
<text x="102.4" y="187.9">SLEEP</text>
<text x="143.3" y="190">4</text>
<text x="145.8" y="190.7">NC</text>
<text x="145.8" y="186">SLEEP</text>
<text x="102.4" y="192.6">NC</text>
<text x="104.9" y="195.5">LP2980AIM5−3.3</text>
<text x="148.3" y="193.6">LP2980AIM5−5.0</text>
</g>
<text font-size=".9" x="14.4" y="170.4">IRLML2803 fits, too</text>
<g font-size=".8">
<text x="35.2" y="151.8">2</text>
<text x="35.2" y="154.6">1</text>
<text x="43.2" y="151.8">8</text>
<text x="43.2" y="154.6">7</text>
<text x="35.2" y="158.4">4</text>
<text x="35.2" y="161.2">3</text>
<text x="43.2" y="158.4">6</text>
<text x="43.2" y="161.2">5</text>
<text x="49.8" y="197.1">Vos&lt;0.5mV; Vccmin&lt;=5V;</text>
</g>
</svg>
